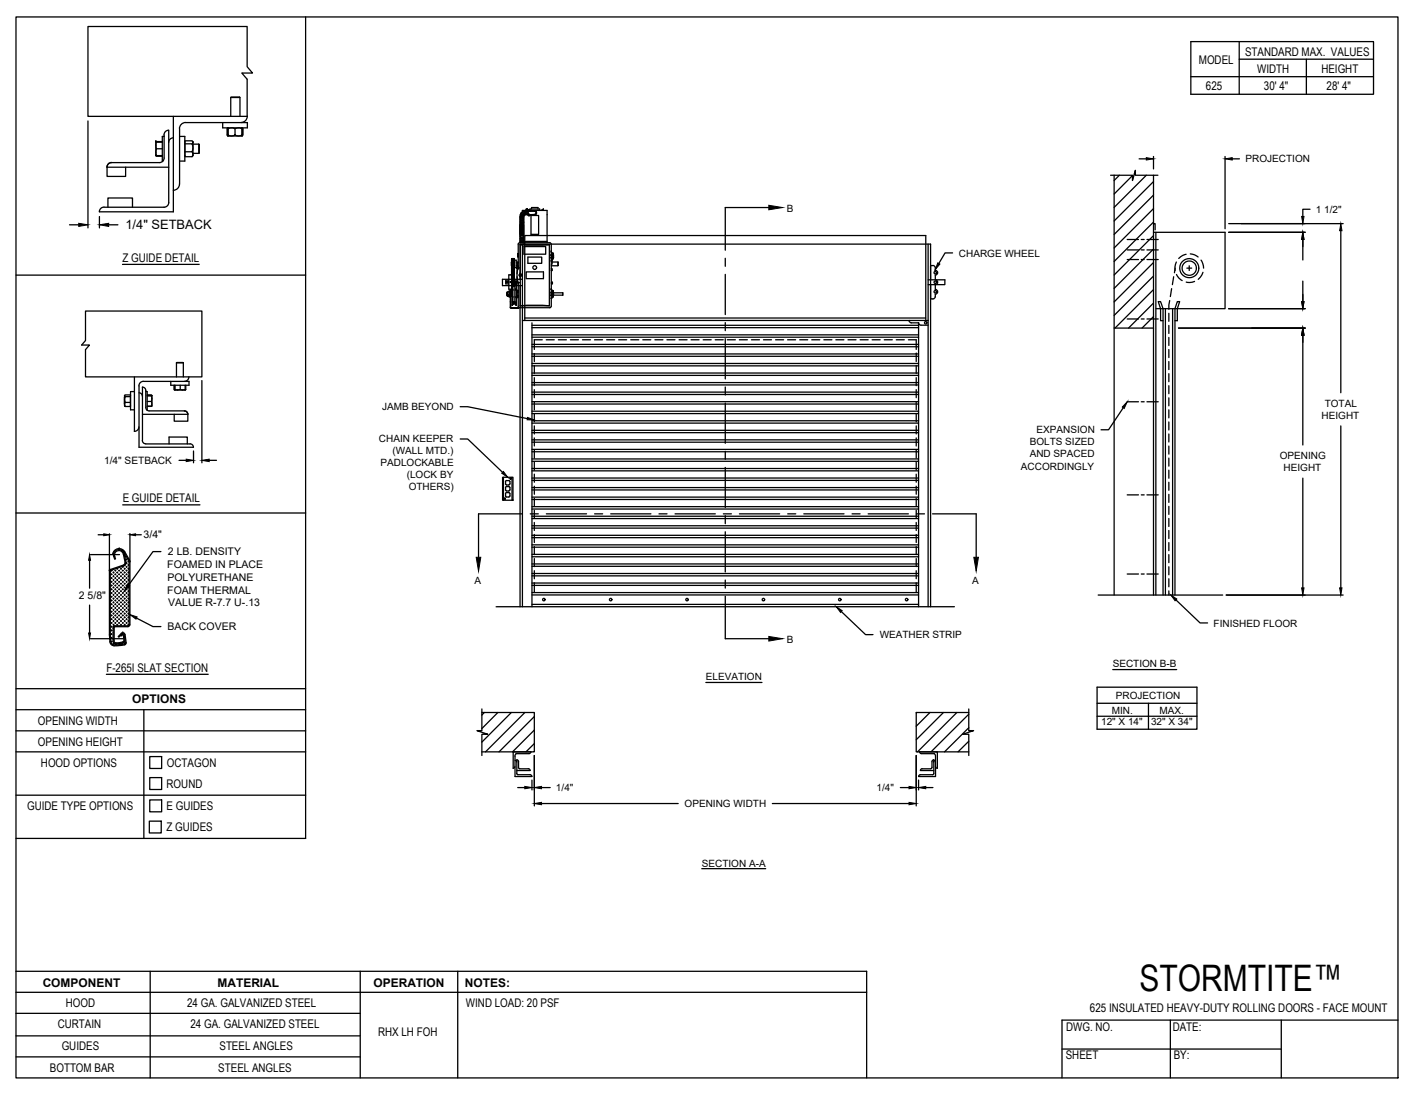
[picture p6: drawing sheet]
<svg xmlns="http://www.w3.org/2000/svg" width="279mm" height="216mm" viewBox="0 0 279 216" stroke-linecap="round" stroke-linejoin="round" font-family="sans-serif">
<!-- layer: ANNOTATIONS -->
<g fill="none" stroke="#000" stroke-width=".25">
<path d="M17.4 23.9v21.1M224.8 31.3h1.4M227.6 30.9v2.4M241.7 30.9v14.2M243.1 31.3h1.5M13.7 44.4h1.8M19.6 42.7v2.3M21.4 44.4h1.9M188 49.9h-1.5l-1.2 2.1M242.4 45.8h15.1M242.4 44.1h22.6M257.1 47.3v4"/>
<path d="M257.1 55.5v4M258.5 41.3h-1.4v1.4M264.6 45.5v32M39.8 75.1v16.2M232.5 64.7h25M242.4 60.9h15.1M257.1 66.2v21.6M35.3 90.8h1.4M38.2 89v2.3M41.3 90.8h1.4M90.8 80.3h1.5l11.8 2.3M90.8 86.6h1.5l6.9 6.6"/>
<path d="M221.6 80.5l-2.9 4.3h-1.4M257.1 94.4v21.6M264.6 84.1v31.9M17.7 110.6v5.5M17.7 119.4v5.5M17.9 109.5h5.7M19.4 105.5h1.1M21.6 105.3v7.3M25.6 105.3v5.5M26.8 105.5h1.1M31.8 108.9h-1.6l-4.8 6.6M232 118.4l4.8 4.5h1.5"/>
<path d="M242 117.4h23M17.9 126h6.4M26.9 122l3.3 1.7h1.6M139.3 134.7h11M166 120.7l4.8 4.5h1.5M216.5 135.6h19.7v8.3h-19.7zM216.5 138.8h19.7M219.6 132.1h12.6M226.6 138.8v5.1M102.2 155.4h1.3M105 153.9v2M105.4 149.1v9.9"/>
<path d="M106.8 155.4h1.8M106.8 158.6h27M152.4 158.6h27M177.7 155.4h1.7M180.8 149.1v9.9M181.3 153.9v2M182.7 155.4h1.4M216.5 141.4h19.7M138.5 171.4h12.6"/>
</g>
<!-- layer: RMX LH F.O.H. -->
<g fill="none" stroke="#000" stroke-width=".25">
<path d="M219.1 34.6h4.4v1l.5-2v1h4.5M219.8 34.6v82.8M220.9 34.6l-1.1 1M223.5 34.6l-3.7 3.7M224 34.1l-.2 .2M226.2 34.6l-6.4 6.3M227.6 35.8l-7.8 7.8M227.6 38.5l-7.8 7.8M227.6 34.6v82.8M99.8 55.6h.6M99.8 55.8h.6M100 57.8v.5"/>
<path d="M100 57.8h.1M100 58.3h.1M100.2 58.4h.1M100.2 58.3l.1 .1M100.2 58.4h.1zM100.3 58.4h.1M100.4 58.4h.1M100.4 55.3h-.6v.7h.6M100.5 57.6h-.4v.8h.4M100.5 57.4v1.2h.2M100.5 57.4h.2M100.5 57.4v1.2"/>
<path d="M100.6 54.3h-.2v2.8h.6M100.7 55.6h.1v.1h-.1zM100.7 59.6h.1M100.8 57.6v.9M100.8 58.5h.1M100.8 57.6h.1M100.8 54.2h-.2M100.8 54.3h.1M100.9 57.9v.2M100.9 57.6h.1M100.9 58.4h.1M100.9 51.8h.2v.2v-.1"/>
<path d="M100.9 51.1l.2 .2M100.9 52.9h.1M100.9 52.2h.1M100.9 52.1h.1M100.9 52.6h.1M100.9 51.5h.1M100.9 51.4h.1M100.9 53h.6M100.9 52.7h.1M100.9 52.8h.1M100.9 51.3h.1M100.9 53.3h.6"/>
<path d="M100.9 53.7h.6M100.9 53.6h.1M100.9 53.9h.6M100.9 53.9h.1M100.9 54h.1M100.9 51.7h.1M100.9 55.1l.1 .1M100.9 57.3h.1M100.9 57.4h.1M100.9 53h.1M100.9 53.7h.1M101 52.3l.1 .2h-.2"/>
<path d="M101 51.4l.1 .2M101 51.7l-.1 .8v-.3M101 52.7h.4v.2M101 51.3h.5M101 57.6v-6.6h.5v8.5M101 52.5v.7M101 51.1l-.1 1.1M101 53.2v.2M101 57.4h.1M101 57.5h.1M101 57.3h.1M101 55.9h.1"/>
<path d="M101 56.3h.1M101 56.6h.1M101 56.8h.1M101 57h.1M101 57.6h.1M101 58.4v.1M101 58.4h.1M101 58.5h.1M101 56l-.1 .2 .1-.1M101 56.2l-.1 .2M101 56.5v.1M101 56.7v.2"/>
<path d="M101 56.9l-.1 .2M101 57.2h-.1l.1 .4M101.1 55.8l-.1 4.4 .1-4.4v.3M101.1 52.7l-.1 .2M101.1 53l-.1 .1M101.1 53.3l-.1 .1M101.1 53.5l-.1 .1M101.1 53.7l-.1 .1M101.1 53.9l-.1 .1M101.1 54.2l-.1 .1M101.1 54.4l-.1 .1M101.1 54.6l-.2 .2v-.2h.6"/>
<path d="M101.1 54.9l-.1 .1M101.1 55.1l-.1 .1M101.1 55.3l-.1 .1M101.1 55.5l-.1 .1M101.1 51.9h.1M101.1 52.4h.3M101.1 52.7h.1M101.1 55.9h.2v.4M101.1 52.4h.1M101.1 51.6h.1M101.1 52.7l.2 .1M101.1 56.2l.2 .2"/>
<path d="M101.1 51.9v.1M101.1 52.3v.1M101.1 53l.2 .1zM101.1 57.2h.1M101.1 59.9v.1M101.1 56.1v.1M101.2 51.8h.1M101.2 53.1h.1M101.2 58.6h.1M101.2 51.8l-.1 .1M101.2 52.8h.1M101.2 57.2l.1 .1"/>
<path d="M101.3 58.6l-.2 .1M101.3 60l-.2 .2M101.3 51.8v.1M101.3 52.3h-.1M101.3 52.3v.1M101.3 53.1h.1M101.3 53h.1M101.3 56h.2M101.3 59.5l-.2 .2M101.3 51.9v.1M101.3 52.7v.1M101.3 52.3h.1"/>
<path d="M101.3 52.4h.1M101.3 51.6h.1M101.3 59.8v.2M101.3 51.9h.1M101.3 52.7h.1M101.3 56.4h.1M101.4 59.6h-.1M101.4 51.8v.2h-.4M101.4 51.4v.2h-.5M101.4 59.7l-.1 .1M101.4 56.4l.1 .1M101.4 51.2v.1"/>
<path d="M101.4 52.3v.2M101.4 53v.1M101.4 53.3v.1M101.4 53.5v.1M101.4 53.7v.1M101.4 53.9v.1M101.4 54.2v.1M101.4 54.4v.1M101.4 54.6v.1M101.4 54.9v.1M101.4 55.1v.1M101.4 55.3v.1"/>
<path d="M101.4 55.5v.1M101.4 55.8v.1M101.4 56v.1M101.4 56.2v.1M101.5 59.5v.1M101.5 56.5h.1M101.5 59.6h-.1M101.5 59.5l-.1 .1M101.5 56.4v.1M101.5 59.6h.1M101.5 51.4h.4v1.4h-.4M101.5 52.9h.1"/>
<path d="M101.5 52.2h.1M101.5 52.1h.1M101.5 51.8h.1M101.5 51.7h.1M101.5 52.6h.1M101.5 52.5h.1M101.5 51.5h.1M101.5 52.8h.1M101.5 51.3h.1M101.5 51.1h.1M101.5 53.2h.1M101.5 53.4h.1"/>
<path d="M101.5 53.6h.1M101.5 53.9h.1M101.5 54.1h.1M101.5 54h.1M101.5 54.3h.1M101.5 54.5h.1M101.5 54.8h.1M101.5 55h.1M101.5 55.2h.1M101.5 55.5h.1M101.5 55.7h.1M101.5 55.9h.1"/>
<path d="M101.5 56.2h.1M101.5 53h.1M101.5 53.7h.1M101.5 54.4h.1M101.5 56.4h.1M101.5 55.3h.5M101.5 55.8h.7M101.5 53.5h-.6l.1 .6M101.5 54.2h-.6l.1 .1M101.5 54.4h-.6l.1 .1M101.5 54.9h-.6l.1 .1M101.5 55.3h-.6l.1 .2"/>
<path d="M101.5 55.8h-.6l.1 .1M101.5 56.2h-.2l.1 .2M101.5 56h.1M101.6 59.7v.1M101.6 56.2l-.1 .3M101.6 59.8v.2M101.6 59.5l.2 .2M101.6 56v.3M101.6 58.6h.1M101.7 57.2l-.1 .1M101.7 57.2h.1M101.7 58.6l.1 .1"/>
<path d="M101.8 56.2l-.2 .2M101.8 59.9v.1M101.8 56.1v.1M101.8 55.9l-.2 .1M101.8 56.2h.1M101.8 55.8l.1 4.4-.3-.2M101.8 55.8v.3M101.8 55.8v4.4M101.9 51.7h.4M101.9 52.5h.1M101.9 57.3h.1v1.5h-.1M101.9 56h.4"/>
<path d="M102 52.9h.2zM102 58.7h.1M102 57.3h.2zM102 58.3h.2M102 57.8h.2M102 57.6h.3M102 57.4h.3M102 58.7h.2M102 54.6l.1 .8M102 52.9l.1-1.1 .1 1.1h-.2M102 52.9v1.1M102.1 51.8h.2"/>
<path d="M102.2 53h.1M102.2 53l.1-.2-.3 1.5 .3 1.5M102.2 58.7h-.2M102.2 52.9v.3M102.2 57.3v.1M102.2 57.6v.2M102.2 58.3v.4M102.2 51.9h.1M102.2 58.4h.1M102.2 58.6h.1M102.2 57.8h.1M102.2 58.3h.1"/>
<path d="M102.2 52.5h.1M102.2 50.5h.1M102.2 50.2h.1M102.2 55.6h-1.3l.1 .1M102.2 50.7h.1M102.2 52.8h.1M102.2 52.9h.1M102.2 50.1v.6l.1-.2M102.2 53v.1M102.2 52.8v.1M102.2 50.1v.1M102.3 50.2l-.1 .3"/>
<path d="M102.3 52.8l.3 .1M102.6 55.8h-.3v4.7l.1 .2h6.2l.2-.3v-2M102.6 54.3h.2M102.6 54.3h.1M102.6 54.3l.1-.1 .1 .1M102.6 55.1v-6.9h81v7M102.6 56.4v63.3M102.6 48.3l2.9 .1 2.9-.1M102.6 54.1l-.2 .2 .2 .2M102.6 46.4l.6-.1 .1 .3a.35 .35 0 0 0-.3-.3 .35 .35 0 0 0-.4 .3zM102.6 46.4a.35 .35 0 0 1 .4-.3 .35 .35 0 0 1 .3 .3M102.6 46.2a.35 .35 0 0 1 .4-.3 .35 .35 0 0 1 .3 .3"/>
<path d="M102.6 46a.35 .35 0 0 1 .4-.3 .35 .35 0 0 1 .3 .3M102.6 45.1a.35 .35 0 0 1 .4-.4 .35 .35 0 0 1 .3 .4M102.6 44.9a.35 .35 0 0 1 .4-.4 .35 .35 0 0 1 .3 .4M102.6 44.7a.35 .35 0 0 1 .4-.4 .35 .35 0 0 1 .3 .4M102.6 43.9l.1 .1M102.6 47.1v.1M102.6 47.8v.1M102.6 47.3v.1M102.6 47.5v.1M102.6 43.1v.1M102.6 42.9v.1M102.6 43.4v.1"/>
<path d="M102.6 43.6v.2M102.6 42.7v.1M102.7 47.9h.1M102.7 46.8a.33 .33 0 0 1 .3-.3 .33 .33 0 0 1 .3 .3M102.7 45.8h-.1a.35 .35 0 0 1 .4-.3 .35 .35 0 0 1 .3 .3M102.7 45.6h-.1a.35 .35 0 0 1 .4-.3 .35 .35 0 0 1 .3 .3M102.7 45.4h-.1a.35 .35 0 0 1 .4-.3 .35 .35 0 0 1 .3 .3M102.7 45.2l-.1 .1a.35 .35 0 0 1 .4-.4 .35 .35 0 0 1 .3 .4M102.7 44.4l-.1 .1a.35 .35 0 0 1 .4-.4 .35 .35 0 0 1 .3 .4M102.7 44.3l-.1-.1a.37 .37 0 0 1 .4-.2 .37 .37 0 0 1 .3 .3M102.7 54.6h.1M102.7 54.1h.1"/>
<path d="M102.7 46.9h.6M102.7 46.8a.33 .33 0 0 1 .3-.2 .33 .33 0 0 1 .3 .2M102.7 46.3h.1M102.7 46.3a.36 .36 0 0 1 .3-.2 .36 .36 0 0 1 .3 .3M102.7 46.1h.1M102.7 46.1a.36 .36 0 0 1 .3-.1 .36 .36 0 0 1 .3 .2M102.7 46h.1M102.7 46a.38 .38 0 0 1 .6 0M102.7 45.8h.1M102.7 45.8a.36 .36 0 0 1 .3-.2 .36 .36 0 0 1 .3 .2M102.7 45.6h.1M102.7 45.6a.36 .36 0 0 1 .3-.2 .36 .36 0 0 1 .3 .2"/>
<path d="M102.7 45.4h.1M102.7 45.4a.36 .36 0 0 1 .3-.2 .36 .36 0 0 1 .3 .2M102.7 45.2h.1M102.7 45.2a.36 .36 0 0 1 .3-.2 .36 .36 0 0 1 .3 .2M102.7 45h.1M102.7 45a.36 .36 0 0 1 .3-.2 .36 .36 0 0 1 .3 .2M102.7 44.8h.1M102.7 44.8a.36 .36 0 0 1 .3-.2 .36 .36 0 0 1 .3 .3M102.7 44.6h.1M102.7 44.6a.38 .38 0 0 1 .6 0M102.7 44.4h.1M102.7 44.4a.36 .36 0 0 1 .3-.2 .36 .36 0 0 1 .3 .3"/>
<path d="M102.7 43.9h.6M102.7 44h.6M102.7 42.8h.6M102.7 42.7h.6M102.7 42.8v.1M102.7 43v.2h.6v-.2M102.7 43.3v.1h.6v-.1M102.7 43.7v-.2h.6v.2M102.7 43.8v.1M102.7 44v.1M102.7 44.2v.1M102.7 44.8v.1"/>
<path d="M102.7 46.1v.1M102.7 46.3v.1M102.7 46.9v.2h.6v-.2M102.7 47.2v.1M102.7 47.4v.2M102.7 48.3v5.8M102.7 54.5v5.8M102.7 48.3h5.7M102.7 47.2h.6M102.7 47.4h.6M102.7 47.3h.6M102.7 47.6h5.3"/>
<path d="M102.7 47.6h.6M102.7 43.3h.6M102.7 42.9h.6M102.7 43h.6M102.7 43.7h.6M102.7 43.8h.6M102.7 42.4l-.1 .3M102.7 46.8v.2M102.7 42.4h.1M102.7 42.4l.6 .3M102.7 42.3v.1M102.7 42.4l.7 .2"/>
<path d="M102.8 54.3l-.2 .1M102.8 54.3h.1M102.8 42.1l-.1 .2M102.8 42.1h.1M102.8 42.1l.6 .4M102.9 42.1l.5 .4-.1 .1M103.1 41.9l-.3 .2M103.1 41.9h.1M103.1 41.9l.4 .5M103.1 48.2v71.5M103.1 55.1h-4v1.3h4M103.2 41.8l.2-.1 .2 .7"/>
<path d="M103.2 41.8l-.1 .1M103.2 41.8l.3 .6M103.2 46.8l.1 .2M103.3 44.2l-.5-.1-.1 .1M103.3 47.1v.1M103.3 47.8v.1M103.3 47.3v.1M103.3 47.5v.3h-.6v-.2M103.3 43.1v.1M103.3 42.9v.1M103.3 43.4v.1M103.3 43.6v.2"/>
<path d="M103.3 42.6v.1M103.3 42.7v.1M103.3 47.9h.1M103.3 43.9v.1M103.3 42.8v.1M103.3 43.8v.1M103.3 44v.1M103.3 44.6v.1M103.3 46h.1M103.3 47.2v.1M103.3 47.4v.2M103.4 48.7h4.3v1.5h-4.3z"/>
<path d="M103.4 42.4h.1M103.5 41.7h-.1M103.5 41.7l.2 .6M103.5 42.4h-.1M103.6 42.3l-.1 .1M103.7 42.3l-.1 .1M103.7 42.3h.1M103.7 41.7h.1M103.7 41.7h-.2M103.7 41.7v.6M103.8 42.3h.1M103.8 41.7h.1"/>
<path d="M103.8 41.5h.3M103.8 41.7v.6M103.8 53.7h3.4v1.3h-3.4zM103.8 41.4h.1M103.8 41.4h.3M103.9 42.3h.1M103.9 41.7h.1M103.9 41.4h.1M103.9 41.7v.6M104 41.4h.1M104 42.3h.2M104 41.7v.6"/>
<path d="M104.1 41.4h.1M104.1 41.4v.1M104.2 50.7h2.7v1.3h-2.7zM104.2 42.4h.1M104.2 41.6h.1M104.2 41.6v.8M104.2 42.4l.2 .2 .2-.2M104.2 41.6l.2-.2 .2 .2M104.2 41.5h-1.1v.3M104.3 42.4h.1M104.3 42.4l.1 .1M104.3 41.6h.1"/>
<path d="M104.3 42.4l.2 .1M104.3 42.3l.1 .2v-.2M104.4 42.5h.1M104.4 42.4l-.1 .1M104.4 41.6h-.1M104.4 41.5l-.1 .1M104.4 41.6h.1M104.4 42.4v.1M104.4 41.5h.1M104.4 42.4h.1M104.4 41.5v.1M104.4 41.7v-.3l-.1 .3h-.3"/>
<path d="M104.5 42.4l-.1 .1M104.5 42.4h.7M104.5 41.6h-.1M104.6 41.5h3.4v6.4M104.6 41.6l.6 .1M104.6 42.4h.2zM104.6 41.6l-.1 .1M104.6 41.5v-.2h1.9v.2M104.8 42.5h1.5v3.7h-1.5zM104.8 41.6l.7 .1a.35 .35 0 0 1 .4 .3 .35 .35 0 0 1-.4 .4M104.8 41.6l.7 .1a.31 .31 0 0 1 .3 .3 .31 .31 0 0 1-.3 .3l-.7 .1M104.9 41.3v-.3h1.3v.3"/>
<path d="M105.4 41.7a.37 .37 0 0 1 .5 .3 .37 .37 0 0 1-.4 .4M105.4 42.4h.1M105.5 42.4h-.7M105.6 41.7a.32 .32 0 0 1 .2 .3 .32 .32 0 0 1-.2 .3M106.9 41.5h.4M107 41.4h.1M107 41.4h.2M107.1 41.5h.1M107.2 41.4h.1M107.2 41.5h.1M107.2 41.4v.1M108.4 48.3v12"/>
<path d="M108.7 57.8h.1M108.7 50.8h.5zM108.7 57.8h.5M108.7 57.7h.5M108.7 58.4h.5M108.7 50.9h.5M108.7 50.3h.5M108.8 50.4h.4h-.4M108.8 57.1h.1M108.8 49.7h.1M108.8 57.8h.1M108.8 57.8h.2"/>
<path d="M108.8 50.8h.1M108.8 58.3h.1M108.8 50.4h.1M108.8 50.4h.2M108.8 57.1l.4 .6M108.8 58.9h.1M108.8 51.5h.1M108.8 50.3v-2.1l-.2-.3h-6.2l-.1 .3v4.6M108.8 53h.1M108.8 53.4h.1M108.8 55.7h.2M108.8 58.3h2.2"/>
<path d="M108.8 50.4v.4M108.8 50.9v6.8M108.8 57.8v.5M108.8 49.7l.4 .6M108.8 57.1l.3 .5M108.8 49.7l.3 .5M108.8 53.1h.1M108.8 52.5h1.3M108.9 53.1l-.1 .2M108.9 53v.4M108.9 53v.1M108.9 53.3v.1"/>
<path d="M108.9 58.3h.1M108.9 50.7v.1M108.9 58.2v.1M108.9 50.5v.3v-.3M108.9 57.9l.1 .4M108.9 50.7l.1 .1M108.9 57.3h.2M108.9 51.3v.7l-.1 .3M108.9 51.7h1.2v.8v-.8M108.9 58.7h.2zM108.9 50.8h.1M108.9 50.4v.1"/>
<path d="M108.9 57.8v.1M109 50.4l-.1 .1M109 57.8l-.1 .1M109 55.7v.3h-.2M109 55.7v.3M109 58.3h-.2M109 50.8h.1M109 57.8h.1M109.1 57.3v.2M109.1 58.5v.2M109.1 57.6h.1M109.1 50.2h.1"/>
<path d="M109.1 58.4h.1M109.1 57.6l.1 .1M109.1 57.8h-.1M109.1 50.4h-.1M109.2 58.3h-.4M109.2 51l-.4 .5M109.2 58.5l-.4 .4M109.2 57.6h.1M109.2 50.2h.1M109.2 51h-.1M109.2 58.4h-.1M109.2 50.3h.1"/>
<path d="M109.2 58.4h.1M109.2 50.9h.1M109.2 50.3v.6M109.2 57.7v.7M109.2 57.8h1.8M109.2 58.4l-.4 .5M109.2 50.9l-.4 .6M111 57.8h.1M111 57.8v.5M111 58.2v.1M183.1 55.2h3.3v1h-3.3M183.1 48.2v71.5"/>
<path d="M183.6 52.4l.7 .1 .2 .1v.7a.48 .48 0 0 1 .5 .5 .48 .48 0 0 1-.4 .5l-.1 .9a.48 .48 0 0 1 .5 .5 .48 .48 0 0 1-.4 .5l-.1 .9a.48 .48 0 0 1 .5 .5 .48 .48 0 0 1-.4 .5l-.1 .7-.2 .1-.7 .1zM183.6 56.2v63.5M222.4 47.3h2.2M222.4 49.3h2.2M222.4 51.2h2.2M225.2 47.3h.6M225.2 49.3h.6M225.2 51.2h.6M226.3 47.3h2.2M226.3 49.3h2.2M226.3 51.2h2.2M227.6 45.8h14.1v15.1h-13.6"/>
<path d="M227.6 44.1h.3v1.3M227.6 41.2l-7.8 7.7M227.6 43.8l-7.8 7.8M227.6 46.5l-7.8 7.8M227.6 49.1l-7.8 7.8M227.6 51.8l-7.8 7.8M227.6 54.5l-7.8 7.8M227.6 57.2l-7.6 7.5M227.6 59.8l-4.9 4.9M228.1 45.8v71.6M230.8 59.3l-.2 1.7M231.2 57l-.3 1.5"/>
<path d="M231.6 54.6l-.3 1.6M231.9 52.9l-.2 .9M232.1 51.7l-.3 1 .1 .7M232.1 54.2l.5 .7 .7 .5M234 50.2l-.6 .2-.8 .6M234.2 52.9h.9M234.7 52.5v.9M234.9 50.1l.8 .2 .7 .4M235.7 55.5l-.9 .3-.7-.1M237 51.3l.3 .7 .2 .9M237.4 53.7l-.3 .6-.7 .8M100.8 60.7h.1"/>
<path d="M100.8 60.7l-.1-3.5v3.5l.1 .1M100.9 60.8h1.4l-1.4 .1M102.6 60.3l2.9-.1 2.9 .1M102.7 60.3h5.7M103.1 63.2h80M103.5 63.2v-16.7h79.2v16.7M103.5 62.8h79.2M105 63.7v56M105 64.2h76.3M105 79.3h76.3M105 79.7h76.3M105 77.9h76.3"/>
<path d="M105 77.4h76.3M105 76h76.3M105 75.5h76.3M105 74.1h76.3M105 73.6h76.3M105 72.2h76.3M105 71.7h76.3M105 70.3h76.3M105 69.9h76.3M105 68.4h76.3M105 68h76.3M105 66.5h76.3"/>
<path d="M105 66.1h76.3M105 64.7h76.3M105.4 69.8v1.6M105.4 72.1v1.6M105.4 74.5v1.6M105.4 76.9v1.6M105.4 79.3v1.6M107 67.1h-1.6v1.9M107.8 67.1h1.6M110.2 67.1h1.6M112.5 67.1h1.6M114.9 67.1h1.6"/>
<path d="M117.3 67.1h1.6M119.7 67.1h1.6M122.1 67.1h1.6M124.5 67.1h1.5M126.8 67.1h1.6M129.2 67.1h1.6M131.6 67.1h1.6M134 67.1h1.6M136.4 67.1h1.5M138.7 67.1h1.6M141.1 67.1h1.6M143.5 67.1h1.6"/>
<path d="M145.9 67.1h1.6M148.3 67.1h1.6M150.6 67.1h1.6M153 67.1h1.6M155.4 67.1h1.6M157.8 67.1h1.6M160.2 67.1h1.6M162.6 67.1h1.5M164.9 67.1h1.6M167.3 67.1h1.6M169.7 67.1h1.6M172.1 67.1h1.6"/>
<path d="M174.5 67.1h1.6M176.8 67.1h1.6M179.2 67.1h1.6v1.9M179.4 63.2l.2 .4 .2 .1h1.5v56M180.8 69.8v1.6M180.8 72.1v1.6M180.8 74.5v1.6M180.8 76.9v1.6M180.8 79.3v1.6M181.3 63.7l.2 .4 .2 .1h1.4M219.8 64.7h7.8M222.4 62.9h2.2"/>
<path d="M222.4 79.3h2.2M225.2 62.9h.6M225.2 79.3h.6M226.3 62.9h2.2M226.3 79.3h2.2M227.6 62.5l-2.3 2.2M229.5 63.3h-.5v-2.4l-.5-1.4h.5l.5 1.4v56.5M230 60.9v56.5M230.6 61.8v1.6M230.6 64.2v1.6M230.6 66.6v1.6M230.6 69v1.6"/>
<path d="M230.6 71.4v1.5M230.6 73.7v1.6M230.6 76.1v1.6M230.6 78.5v1.6M231.4 60.9v56.5M231.8 63.3h.5v-2.4l.5-1.4h-.5l-.5 1.4v56.5M99.2 94.2h2v4.5h-2zM99.3 94.2v4.5M99.5 98.4h.1M99.6 98.3v.2zM99.6 98.4h.1M99.7 98.4h.1"/>
<path d="M99.7 95.5l.3 .2M99.7 96.7l.3 .2M100 94.8l-.3 .2 .1 .5M100 96l-.3 .2 .1 .5M100 97.2l-.3 .2 .1 .6 .2 .1M100 94.8h.4M100 96h.4M100 97.2h.4M100.4 94.8l.2 .2M100.4 96l.2 .2M100.4 97.2l.2 .2M100.6 95.5l-.2 .2h-.4"/>
<path d="M100.6 96.7l-.2 .2h-.4M100.6 97.9l-.2 .2h-.4M100.6 95.1v.4M100.6 96.2v.5M100.6 97.4v.5M100.7 94.4v.1M100.7 94.5h.1M100.7 94.4h.1M100.8 94.6h.1M100.8 94.5h.1M100.8 94.4v.1M101 94.2v4.5"/>
<path d="M105 100h76.3M105 98.6h76.3M105 98.1h76.3M105 96.7h76.3M105 96.2h76.3M105 94.8h76.3M105 94.3h76.3M105 92.9h76.3M105 92.5h76.3M105 91h76.3M105 90.6h76.3M105 89.2h76.3"/>
<path d="M105 88.7h76.3M105 87.3h76.3M105 86.8h76.3M105 85.4h76.3M105 84.9h76.3M105 83.5h76.3M105 83h76.3M105 81.6h76.3M105 81.2h76.3M105.4 81.7v1.5M105.4 84.1v1.5M105.4 86.4v1.6"/>
<path d="M105.4 88.8v1.6M105.4 91.2v1.6M105.4 93.6v1.6M105.4 95.9v1.6M105.4 98.3v1.6M180.8 81.7v1.5M180.8 84.1v1.5M180.8 86.4v1.6M180.8 88.8v1.6M180.8 91.2v1.6M180.8 93.6v1.6M180.8 95.9v1.6"/>
<path d="M180.8 98.3v1.6M222.4 97.7h2.2M225.2 97.7h.6M226.3 97.7h2.2M230.6 80.9v1.6M230.6 83.3v1.6M230.6 85.6v1.6M230.6 88v1.6M230.6 90.4v1.6M230.6 92.8v1.6M230.6 95.2v1.6M230.6 97.6v1.5"/>
<path d="M230.6 99.9v1.6M97.9 119.7h90.4M105 119.3h76.3M105 117.4h76.3M105 116.9h76.3M105 115.5h76.3M105 115.1h76.3M105 113.6h76.3M105 113.2h76.3M105 111.8h76.3M105 111.3h76.3M105 109.9h76.3"/>
<path d="M105 109.4h76.3M105 108h76.3M105 107.5h76.3M105 106.1h76.3M105 105.6h76.3M105 104.2h76.3M105 103.8h76.3M105 102.3h76.3M105 101.9h76.3M105 100.5h76.3M105.4 100.7v1.6M105.4 103.1v1.6"/>
<path d="M105.4 105.5v1.6M105.4 107.9v1.6M105.4 110.2v1.6M105.4 112.6v1.6M105.4 115v1.9M180.8 100.7v1.6M180.8 103.1v1.6M180.8 105.5v1.6M180.8 107.9v1.6M180.8 110.2v1.6M180.8 112.6v1.6M180.8 115v1.9"/>
<path d="M216.7 117.4h24.6M222.4 113.3h2.2M225.2 113.3h.6M226.3 113.3h2.2M230.6 102.3v1.6M230.6 104.7v1.6M230.6 107.1v1.6M230.6 109.5v1.5M230.6 111.8v1.6M230.6 114.2v1.6M230.6 116.6v.8M95.1 139.9v4.3h-1l2.1 .7h-1.1v4.2"/>
<path d="M191.2 139.9v4.3h.9l-2.1 .7h1.2v4.2M94.7 144.2l-.2 .1M95.1 140.6h10.3v7.8h-10.3M95.6 140.6l-.5 .5M98.2 140.6l-3.1 3.2M100.9 140.6l-5.8 5.9M101.6 150.1l.4 .3M101.8 148.7l-.2 .5v4h3.4M101.9 148.7h2.5M102 152.6l.2 .3h2.4M102 152.1h2.6M102.3 151.5l.2 .2"/>
<path d="M102.3 151.5v-1.2l-.3-.4v2.8M102.6 151.7h1.7M103.6 140.6l-7.8 7.8M104.3 151.7l.3 .4M104.4 148.7l.4-.3h-3.5v3.2l.3-.3M104.6 152.9l.3 .3M105.4 141.4l-6.9 7M105.4 144.1l-4.3 4.3M105.4 146.7l-1.6 1.7M180.8 140.6v.1M181.4 148.4l.4 .3h2.6l.1 .2 .1 .3v4h-3.3M181.5 148.4h3.5v3.2l-.4-.3"/>
<path d="M181.6 152.9l-.3 .3M181.6 152.9h2.4M181.6 152.1h2.7M182 151.7l-.4 .4M182 151.7h1.7M183.5 140.6l-2.7 2.7M183.9 151.5l-.2 .2M183.9 151.5v-1.2l.3-.4 .1 2.8M184.3 152.6l-.3 .3M184.6 150.1l-.4 .3M186.2 140.6l-5.4 5.4M188.8 140.6l-7.8 7.8"/>
<path d="M191.2 140.6h-10.4v7.8h10.4M191.2 140.9l-7.5 7.5M191.2 143.6l-4.8 4.8M191.2 146.3l-2.2 2.1"/>
<circle cx="102.7" cy="54.3" r=".16"/>
<circle cx="102.7" cy="54.3" r=".24"/>
<circle cx="105.5" cy="52.8" r=".37"/>
<circle cx="184.5" cy="57.6" r=".24"/>
<circle cx="184.5" cy="53.8" r=".24"/>
<circle cx="184.5" cy="55.7" r=".24"/>
<circle cx="234.7" cy="52.9" r="1.41"/>
<circle cx="234.7" cy="52.9" r="1.88"/>
<circle cx="182.7" cy="63.7" r=".24"/>
<circle cx="99.6" cy="98.4" r=".1"/>
<circle cx="100.7" cy="94.5" r=".1"/>
<circle cx="107.3" cy="118.3" r=".24"/>
<circle cx="120.5" cy="118.3" r=".24"/>
<circle cx="135.6" cy="118.3" r=".24"/>
<circle cx="150.6" cy="118.3" r=".24"/>
<circle cx="165.7" cy="118.3" r=".24"/>
<circle cx="178.9" cy="118.3" r=".24"/>
</g>
<path d="M180.8 69.8h.1" fill="none" stroke="#000" stroke-width=".2"/>
<!-- layer: ANNOTATIONS -->
<g fill="#000" stroke="#000" stroke-width=".2">
<path d="M226.2 31.1l1.4 .2-1.4 .3zM241.7 31.3l1.4-.2v.5zM15.5 44.1l1.9 .3-1.9 .3zM19.6 44.4l1.8-.3v.6zM185 51.9l.5 .2-1 1.1zM256.8 59.5h.5l-.2 1.4zM257.1 45.8l.2 1.5h-.5zM256.8 42.7h.5l-.2 1.4zM264.6 44.1l.2 1.4h-.5zM257.1 64.7l.2 1.5h-.5zM36.7 90.6l1.5 .2-1.5 .3zM39.8 90.8l1.5-.2v.5z"/>
<path d="M99.3 93l.9 1.2-1.2-.8zM104.1 82.4l1.3 .5-1.4-.1zM222.4 79.3l-.6 1.3-.4-.3zM17.7 109.5l.2 1.1h-.4zM20.5 105.3l1.1 .2-1.1 .2zM25.2 115.3l.4 .3-1.1 1.1zM25.6 105.5l1.2-.2v.4zM231 117.4l1.2 .8-.3 .4zM256.8 116h.5l-.2 1.4zM264.3 116h.5l-.2 1.4zM17.5 124.9h.4l-.2 1.1zM25.6 121.3l1.5 .5-.3 .4z"/>
<path d="M165 119.7l1.2 .8-.3 .4zM103.5 155.2l1.5 .2-1.5 .3zM105.4 155.4l1.4-.2v.5zM105.4 158.6l1.4-.3v.5zM179.4 155.2l1.4 .2-1.4 .3zM179.4 158.3l1.4 .3-1.4 .2zM181.3 155.4l1.4-.2v.5z"/>
</g>
<!-- layer: SECTION CUTS -->
<g fill="none" stroke="#000" stroke-width=".25">
<path d="M143.1 51v1.6M143.1 54.1v8M151.7 41h-8.6v8.4M143.1 63.7v1.6M143.1 66.8v8M143.1 76.4v1.6M143.1 79.5v8M143.1 89.1v1.6M143.1 92.2v8M103 101.4h-8.6v8.6M104.6 101.4h1.6M107.8 101.4h7.9"/>
<path d="M117.3 101.4h1.6M120.5 101.4h7.9M130 101.4h1.6M133.2 101.4h7.9M142.7 101.4h1.6M143.1 101.8v1.6M143.1 104.9v8M143.1 114.5v1.6M143.1 117.6v8.4h8.6M145.9 101.4h7.9M155.4 101.4h1.6M158.6 101.4h7.9"/>
<path d="M168.1 101.4h1.6M171.3 101.4h7.9M180.8 101.4h1.6M184 101.4h8.6v8.6"/>
</g>
<path d="M151.7 40.5l2.7 .5-2.7 .4zM94 110h.9l-.5 2.7zM192.2 110h.9l-.5 2.7zM151.7 125.6l2.7 .4-2.7 .5z" fill="#000" stroke="#000" stroke-width=".2"/>
<!-- layer: DETAILS -->
<g fill="none" stroke="#000" stroke-width=".25">
<path d="M17.4 5.2h31.4v8l1 1.2h-2.1l1.1 1.2v7.4h-31.4zM45.5 19.2h1.8v3.8M45.5 19.2v3.8M45.5 19.2h1.8M22 32.1a.92 .92 0 0 0-.9 .9h12.2M30.8 30.7h.1M30.8 28h.1M30.8 30.7h1.2M30.9 30.7h1.1M32 28h-1.2M32 27.9l-1.2 .1M32 29.4h-1.1l-.1 .6 .1 .7h1.1"/>
<path d="M32 28h-1.1l-.1 .7 .1 .7M32 28h-1.2v2.7h.1M32.4 26.6a.92 .92 0 0 1 .9-.9v14.3M32.4 26.6v4.6a.92 .92 0 0 1-.9 .9h-9.5a.88 .88 0 0 0-.9 .8v1.9h3.7v-1.8M32.4 26.9h-.4v4.9h.2M33.3 40a.92 .92 0 0 1-.9 .9M34.2 27.2a.92 .92 0 0 0-.9 .9M34.2 23v18.8h-14.6M35.4 26.9h1.1v4.9h-1.1M36.5 30.7h.1M36.5 28h.1M36.5 28.4h1.4l.2 .8-.2 .8h-1.4"/>
<path d="M37.9 28.4l.2-.3-.2-.3h-1.4v3.1h1.4l.2-.5-.2-.4M38 27.9l.1 .1v2.7l-.2 .2M38.1 28.4h1.1M38.1 30.3h1.1M39.2 28.4l.1 .1v1.7l-.1 .1M39.2 28.4v1.9M43.9 24.2v1h4.9v-1h-12.2a1.19 1.19 0 0 0-1.2 1.2v10.9a1.22 1.22 0 0 1-1.2 1.2M44.8 26.6l.2 .2M44.8 25.4l.2-.2v.2M44.9 26.6l.1 .2M44.9 25.4v1.3M45 26.6v.2"/>
<path d="M45 25.3l-.1 .1M45 25.4l.7-.2 .7 .2v1.2l-.7 .2-.7-.2zM45 26.6v.2h2.7M45 26.7v-1.4l-.1 .1 .1 1.3M46.4 25.4l.7-.2 .6 .2M46.4 26.6l.7 .2 .6-.2v-1.4l.1 1.6M47.7 26.6v.2M47.8 25.3l.1 .1-.1 1.4M47.8 25.3l.1 .1v1.2l-.1 .2M48.8 23a1.22 1.22 0 0 1-1.2 1.2M21.3 40.9v-1.8h4.8v1.8M32.4 40.9h-11.9a.92 .92 0 0 0-.9 .9"/>
<path d="M16.9 61.4h22.9v13h-22.9v-5.4l.8-.9h-1.6l.8-.9zM24.6 79.7h.1M24.6 78.4v.1M24.6 78v2.1l.1 .1M24.7 78.3l-.1-.2 .1-.2h1v2.3h-1l-.1-.4 .1-.4M25.7 78.3h-1l-.1 .5 .1 .6h1M25.7 78.1h.1M26.5 77.3h-.7v3.6h.7M26.5 74.4v10.7M27.4 77.5a.67 .67 0 0 1 .7 .7M28.3 75.2a.87 .87 0 0 0-.9 1v12.1h10.8a.63 .63 0 0 0-.7-.7h-8.7a.67 .67 0 0 1-.7-.7M28.3 75.3h9v.7h-3.6v-.7"/>
<path d="M28.8 77.3h.2v3.6h-.1M29 78.1h.9l.1 .6-.1 .5h-.9M29 78l1 .1M29.9 79.2v1h-.9M30 78.1h-.1M30 78.1v2l-1 .1M34.3 76v.9l.2 .1M34.4 76.9l.1 .1M34.5 76v1M34.5 76v.9l.5 .1 .6-.1v-.9M34.5 76.9l2 .1M34.8 71.6v2.8"/>
<path d="M34.8 71.6h1.4M36.2 71.6v2.8M36.5 76v.9h-.9M36.5 76.9v.1M36.7 76v.9h-.2M36.7 76.9l-.2 .1M37.3 74.4a.9 .9 0 0 1-.9 .9M25.7 80.1h.1M27.4 84.2a.9 .9 0 0 1-.9 .9M28.1 81.8h9M28.8 80.4a.67 .67 0 0 0 .6 .7h7a.65 .65 0 0 1 .7 .6v1.4h-2.7v-1.3M28.8 80.4v-3.3a.67 .67 0 0 0-.7-.7v10.5"/>
<path d="M30 80.1l-.1 .1M33.4 87.6v-1.3h3.6v1.3M36.4 81.1a.67 .67 0 0 1 .6 .7M21.6 112.6l.1 14M21.8 112.6v14a.79 .79 0 0 0 1.1 .7l1.8-.3-.2-1.7M21.8 112.4l-.2 .2M21.8 112.5v.1M21.9 117.8h.2M21.9 117h.2M21.9 116.3h.2M21.9 115.5h.2M21.9 114.8h.2"/>
<path d="M21.9 114.1h.2M21.9 113.3h.2M21.9 118.5h.2M21.9 119.3h.2M21.9 120h.2M21.9 112.6h.2M22 112.5v.2M22 113.3v.1M22 114v.2M22 114.7v.2M22 115.5v.2M22 116.2v.2"/>
<path d="M22 116.9v.2M22 117.7v.2M22 118.4v.2M22 119.1v.2M22 119.9v.2M22.2 109.4h.2M22.3 118.1h.2M22.3 117.4h.2M22.3 116.7h.2M22.3 115.9h.2M22.3 115.2h.2M22.3 114.4h.2"/>
<path d="M22.3 113.7h.2M22.3 113h.2M22.3 118.9h.2M22.3 119.6h.2M22.4 112.9v.2M22.4 113.6v.2M22.4 114.4v.2M22.4 115.1v.2M22.4 115.8v.2M22.4 116.6v.2M22.4 117.3v.2M22.4 118v.2"/>
<path d="M22.4 118.8v.2M22.4 119.5v.2M22.4 109.9a1.07 1.07 0 0 1 .8-1.4 1.07 1.07 0 0 1 1.3 .8l.3 1.6M22.5 109.9l.1 .5 .2-.1a.95 .95 0 0 1 0-1.3 .95 .95 0 0 1 1.3-.1l.6 2.1-.2 .4-2.7 1M22.7 117.8h.2M22.7 117h.2M22.7 116.3h.2M22.7 115.5h.2M22.7 114.8h.2M22.7 114.1h.2M22.7 113.3h.2M22.7 118.5h.2"/>
<path d="M22.7 119.3h.2M22.7 120h.2M22.7 112.6h.2M22.8 112.5v.2M22.8 113.3v.1M22.8 114v.2M22.8 114.7v.2M22.8 115.5v.2M22.8 116.2v.2M22.8 116.9v.2M22.8 117.7v.2M22.8 118.4v.2"/>
<path d="M22.8 119.1v.2M22.8 119.9v.2M23 118.1h.2M23 117.4h.2M23 116.7h.2M23 115.9h.2M23 115.2h.2M23 114.4h.2M23 113.7h.2M23 113h.2M23 112.2h.2M23 118.9h.2"/>
<path d="M23 119.6h.2M23.1 112.1v.2M23.1 112.9v.2M23.1 113.6v.2M23.1 114.4v.2M23.1 115.1v.2M23.1 115.8v.2M23.1 116.6v.2M23.1 117.3v.2M23.1 118v.2M23.1 118.8v.2M23.1 119.5v.2"/>
<path d="M23.4 117.8h.2M23.4 117h.2M23.4 116.3h.2M23.4 115.5h.2M23.4 114.8h.2M23.4 114.1h.2M23.4 113.3h.2M23.4 118.5h.2M23.4 119.3h.2M23.4 120h.2M23.4 112.6h.2M23.5 112.5v.2"/>
<path d="M23.5 113.3v.1M23.5 114v.2M23.5 114.7v.2M23.5 115.5v.2M23.5 116.2v.2M23.5 116.9v.2M23.5 117.7v.2M23.5 118.4v.2M23.5 119.1v.2M23.5 119.9v.2M23.8 118.1h.2M23.8 117.4h.2"/>
<path d="M23.8 116.7h.2M23.8 115.9h.2M23.8 115.2h.2M23.8 114.4h.2M23.8 113.7h.2M23.8 113h.2M23.8 112.2h.2M23.8 118.9h.2M23.8 119.6h.2M23.9 108.5l.4 .3 1.1 1.8M23.9 112.1v.2M23.9 112.9v.2"/>
<path d="M23.9 113.6v.2M23.9 114.4v.2M23.9 115.1v.2M23.9 115.8v.2M23.9 116.6v.2M23.9 117.3v.2M23.9 118v.2M23.9 118.8v.2M23.9 119.5v.2M24.2 117.8h.1M24.2 117h.1M24.2 116.3h.1"/>
<path d="M24.2 115.5h.1M24.2 114.8h.1M24.2 114.1h.1M24.2 113.3h.1M24.2 111.9h.1M24.2 118.5h.1M24.2 119.3h.1M24.2 120h.1M24.2 112.6h.1M24.2 111.8v.2M24.2 112.5v.2M24.2 113.3v.1"/>
<path d="M24.2 114v.2M24.2 114.7v.2M24.2 115.5v.2M24.2 116.2v.2M24.2 116.9v.2M24.2 117.7v.2M24.2 118.4v.2M24.2 119.1v.2M24.2 119.9v.2M24.5 118.1h.2M24.5 117.4h.2M24.5 116.7h.2"/>
<path d="M24.5 115.9h.2M24.5 115.2h.2M24.5 114.4h.2M24.5 113.7h.2M24.5 113h.2M24.5 112.2h.2M24.5 118.9h.2M24.5 119.6h.2M24.6 111.6h.1M24.6 109.3v.1M24.6 112.1v.2M24.6 112.9v.2"/>
<path d="M24.6 113.6v.2M24.6 114.4v.2M24.6 115.1v.2M24.6 115.8v.2M24.6 116.6v.2M24.6 117.3v.2M24.6 118v.2M24.6 118.8v.2M24.6 119.5v.2M24.6 108.9a1.29 1.29 0 0 0-1.3-.6 1.29 1.29 0 0 0-1.1 1.1M24.6 108.9l1 2M24.7 109.9h.2"/>
<path d="M24.7 111.5h.1M24.8 109.8v.1M24.8 110.9a.67 .67 0 0 1-.4 .8l-2.6 .9M24.9 117.8h.2M24.9 117h.2M24.9 116.3h.2M24.9 115.5h.2M24.9 114.8h.2M24.9 114.1h.2M24.9 113.3h.2M24.9 111.9h.2M24.9 111.1h.2"/>
<path d="M24.9 110.4h.2M24.9 118.5h.2M24.9 119.3h.2M24.9 120h.2M24.9 112.6h.2M25 110.3v.2M25 111v.2M25 111.8v.2M25 112.5v.2M25 113.3v.1M25 114v.2M25 114.7v.2"/>
<path d="M25 115.5v.2M25 116.2v.2M25 116.9v.2M25 117.7v.2M25 118.4v.2M25 119.1v.2M25 119.9v.2M25.3 118.1h.1M25.3 117.4h.1M25.3 116.7h.1M25.3 115.9h.1M25.3 115.2h.1"/>
<path d="M25.3 114.4h.1M25.3 113.7h.1M25.3 113h.1M25.3 112.2h.1M25.3 111.5h.1M25.3 110.8h.1M25.3 118.9h.1M25.3 119.6h.1M25.3 110.7v.1M25.3 111.4v.2M25.3 112.1v.2M25.3 112.9v.2"/>
<path d="M25.3 113.6v.2M25.3 114.4v.2M25.3 115.1v.2M25.3 115.8v.2M25.3 116.6v.2M25.3 117.3v.2M25.3 118v.2M25.3 118.8v.2M25.3 119.5v.2M25.3 110.5l.1 .4 .1 12.4M25.6 110.9v12.4M21.7 126.6a.88 .88 0 0 0 .8 .8"/>
<path d="M21.9 123.7h.2M21.9 120.7h.2M21.9 121.5h.2M21.9 122.2h.2M21.9 122.9h.2M21.9 124.4h.2M21.9 125.1h.2M21.9 125.9h.2M21.9 126.6h.2M22 120.6v.2M22 121.4v.2M22 122.1v.2"/>
<path d="M22 122.9v.1M22 123.6v.2M22 124.3v.2M22 125.1v.1M22 125.8v.2M22 126.5v.2M22.3 120.4h.2M22.3 121.1h.2M22.3 121.8h.2M22.3 122.6h.2M22.3 123.3h.2M22.3 124h.1"/>
<path d="M22.3 124.8h.1M22.3 125.5h.1M22.3 126.3h.1M22.3 127h.2M22.4 120.3v.1M22.4 121v.2M22.4 121.7v.2M22.4 122.5v.2M22.4 123.2v.2M22.4 126.9v.2M22.5 123.9v2.6M22.7 120.7h.2"/>
<path d="M22.7 121.5h.2M22.7 122.2h.2M22.7 122.9h.2M22.7 123.5l-.4 .4v2.6M22.7 123.5h2.6M22.8 120.6v.2M22.8 121.4v.2M22.8 122.1v.2M22.8 122.9v.1M22.8 127.2h.2M22.9 127.1v.2M23 120.4h.2"/>
<path d="M23 121.1h.2M23 121.8h.2M23 122.6h.2M23 123.3h.2M23.1 120.3v.1M23.1 121v.2M23.1 121.7v.2M23.1 122.5v.2M23.1 123.2v.2M23.4 120.7h.2M23.4 121.5h.2M23.4 122.2h.2"/>
<path d="M23.4 122.9h.2M23.5 120.6v.2M23.5 121.4v.2M23.5 122.1v.2M23.5 122.9v.1M23.5 127.1h.2M23.6 127v.2M23.8 120.4h.2M23.8 121.1h.2M23.8 121.8h.2M23.8 122.6h.2M23.8 123.3h.2"/>
<path d="M23.9 120.3v.1M23.9 121v.2M23.9 121.7v.2M23.9 122.5v.2M23.9 123.2v.2M24 127h.2M24 125.1a.26 .26 0 0 1 .3-.1 .26 .26 0 0 1 .2 .3M24.1 125.1l-.6 .7-.2-.2 .7-.7 .5 .1 .4 1.9M24.1 126.9v.1M24.2 120.7h.1M24.2 121.5h.1M24.2 122.2h.1"/>
<path d="M24.2 122.9h.1M24.2 120.6v.2M24.2 121.4v.2M24.2 122.1v.2M24.2 122.9v.1M24.3 125.3l-.1-.1-.3 .3-.1-.1M24.3 125.3l.1 1.2a2.17 2.17 0 0 1-1.8 .3l-.1-.3M24.5 120.4h.2M24.5 121.1h.2M24.5 121.8h.2M24.5 122.6h.2M24.5 123.3h.2"/>
<path d="M24.5 127h.2M24.6 120.3v.1M24.6 121v.2M24.6 121.7v.2M24.6 122.5v.2M24.6 123.2v.2M24.6 126.9v.2M24.7 126.4a.65 .65 0 0 1-.8 .5l-.3 .1a.88 .88 0 0 1-1.3-.5M24.9 120.7h.2M24.9 121.5h.2M24.9 122.2h.2M24.9 122.9h.2"/>
<path d="M24.9 126.8v.2a3.3 3.3 0 0 1-2.4 .4M25 120.6v.2M25 121.4v.2M25 122.1v.2M25 122.9v.1M25.3 120.4h.1M25.3 121.1h.1M25.3 121.8h.1M25.3 122.6h.1M25.3 123.3h.1M25.3 120.3v.1M25.3 121v.2"/>
<path d="M25.3 121.7v.2M25.3 122.5v.2M25.3 123.2v.2M25.4 123.3l-.2 .2M25.6 123.3l-.3 .4h-2.6l-.2 .2"/>
</g>
<path d="M21.6 112.6h.1M23.5 108.3h.1M25.6 110.9h.1M24.2 124.9h.1" fill="none" stroke="#000" stroke-width=".2"/>
<!-- layer: ANNOTATIONS -->
<path d="M25.6 105.5h.1M17.7 124.9h.1" fill="none" stroke="#000" stroke-width=".2"/>
<!-- layer: TITLE BLOCK -->
<g fill="none" stroke="#000" stroke-width=".25">
<path d="M3.2 3.3h272.6v209.4h-272.6zM60.3 3.3v162.2h-57.1M235 8.2h36v10.4h-36zM235 15.1h36M244.5 11.7h26.5M244.5 8.2v10.4M3.2 54.3h57.1M24.2 52.2h15.1M24.2 99.6h15.3M3.2 101.2h57.1M3.2 135.9h57.1M21 133.1h20.1"/>
<path d="M3.2 140.1h57.1M3.2 144.2h57.1M3.2 148.4h57.1M3.2 156.9h57.1M28.4 140.1v25.4M29.5 149.3h2.4v2.4h-2.4zM29.5 153.5h2.4v2.3h-2.4zM29.5 157.9h2.4v2.3h-2.4zM29.5 162.1h2.3v2.3h-2.3zM3.2 200h67.9M3.2 195.8h167.8M3.2 191.7h167.8v21"/>
<path d="M29.6 191.7v21M71.1 191.7v21M90.3 191.7v21M3.2 208.6h67.9M3.2 204.4h67.9M209.6 207h43.2M230.9 201.3v11.4M252.8 201.3v11.4M275.8 201.3h-66.2v11.4"/>
</g>
<!-- layer: 0 -->
<path d="M257.8 11.7v6.9" fill="none" stroke="#000" stroke-width=".25"/>
<text font-size="7.2" x="224.9" y="195.5">STORMTITE™</text>
<text font-size="2.5" x="24.7" y="45.3">1/4&quot; SETBACK</text>
<g font-size="2.4">
<text x="245.7" y="11.1">STANDARD MAX. VALUES</text>
<text x="236.6" y="12.7">MODEL</text>
<text x="238" y="17.8">625</text>
<text x="248.1" y="14.4">WIDTH</text>
<text x="249.4" y="17.8">30' 4&quot;</text>
<text x="260.7" y="14.4">HEIGHT</text>
<text x="261.8" y="17.8">28' 4&quot;</text>
<text x="24.2" y="51.7">Z GUIDE DETAIL</text>
<text x="24.2" y="99.1">E GUIDE DETAIL</text>
<text x="21" y="132.6">F-265I SLAT SECTION</text>
<text x="7.5" y="143">OPENING WIDTH</text>
<text x="26.1" y="138.8">OPTIONS</text>
<text x="7.5" y="147.2">OPENING HEIGHT</text>
<text x="8.1" y="151.3">HOOD OPTIONS</text>
<text x="32.9" y="155.5">ROUND</text>
<text x="32.9" y="151.4">OCTAGON</text>
<text x="5.4" y="159.9">GUIDE TYPE OPTIONS</text>
<text x="32.9" y="159.9">E GUIDES</text>
<text x="32.9" y="164.1">Z GUIDES</text>
<text x="8.4" y="194.7">COMPONENT</text>
<text x="42.9" y="194.7">MATERIAL</text>
<text x="73.7" y="194.7">OPERATION</text>
<text x="91.7" y="194.7">NOTES:</text>
<text x="11.4" y="202.8">CURTAIN</text>
<text x="13" y="198.8">HOOD</text>
<text x="36.9" y="198.6">24 GA. GALVANIZED STEEL</text>
<text x="37.6" y="202.9">24 GA. GALVANIZED STEEL</text>
<text x="91.9" y="198.6">WIND LOAD: 20 PSF</text>
<text x="210.4" y="203.6">DWG. NO.</text>
<text x="215.1" y="199.8">625 INSULATED HEAVY-DUTY ROLLING DOORS - FACE MOUNT</text>
<text x="231.4" y="203.4">DATE:</text>
<text x="12.2" y="207.3">GUIDES</text>
<text x="43.3" y="207.2">STEEL ANGLES</text>
<text x="74.6" y="204.5">RHX LH FOH</text>
<text x="210.3" y="209.1">SHEET</text>
<text x="231.6" y="209">BY:</text>
<text x="9.8" y="211.5">BOTTOM BAR</text>
<text x="43.1" y="211.6">STEEL ANGLES</text>
</g>
<g font-size="2.1">
<text x="28.3" y="106.2">3/4&quot;</text>
<text x="33" y="112.1">FOAMED IN PLACE</text>
<text x="33.1" y="109.6">2 LB. DENSITY</text>
<text x="15.6" y="118.3">2 5/8&quot;</text>
<text x="33" y="117.1">FOAM THERMAL</text>
<text x="33" y="114.6">POLYURETHANE</text>
<text x="33.2" y="119.6">VALUE R-7.7 U-.13</text>
<text x="33" y="124.4">BACK COVER</text>
</g>
<g font-size="2">
<text x="245.8" y="32">PROJECTION</text>
<text x="155.3" y="41.7">B</text>
<text x="259.6" y="42">1 1/2&quot;</text>
<text x="189.2" y="50.6">CHARGE WHEEL</text>
<text x="75.4" y="81">JAMB BEYOND</text>
<text x="260.8" y="82.7">HEIGHT</text>
<text x="261.4" y="80.3">TOTAL</text>
<text x="74.8" y="87.1">CHAIN KEEPER</text>
<text x="77.4" y="89.5">(WALL MTD.)</text>
<text x="203.2" y="87.9">BOLTS SIZED</text>
<text x="204.5" y="85.5">EXPANSION</text>
<text x="20.5" y="91.6">1/4&quot; SETBACK</text>
<text x="75.1" y="91.9">PADLOCKABLE</text>
<text x="80.2" y="94.3">(LOCK BY</text>
<text x="201.4" y="92.7">ACCORDINGLY</text>
<text x="203.2" y="90.3">AND SPACED</text>
<text x="252.5" y="90.6">OPENING</text>
<text x="253.3" y="93">HEIGHT</text>
<text x="80.6" y="96.7">OTHERS)</text>
<text x="93.6" y="115.3">A</text>
<text x="191.8" y="115.3">A</text>
<text x="173.6" y="126">WEATHER STRIP</text>
<text x="239.5" y="123.7">FINISHED FLOOR</text>
<text x="155.3" y="126.8">B</text>
<text x="219.6" y="131.7">SECTION B-B</text>
<text x="139.3" y="134.3">ELEVATION</text>
<text x="220.2" y="137.9">PROJECTION</text>
<text x="217.3" y="143.2">12&quot; X 14&quot;</text>
<text x="219.4" y="140.8">MIN.</text>
<text x="227.1" y="143.2">32&quot; X 34&quot;</text>
<text x="228.8" y="140.8">MAX.</text>
<text x="109.7" y="156.1">1/4&quot;</text>
<text x="135.1" y="159.3">OPENING WIDTH</text>
<text x="173" y="156.1">1/4&quot;</text>
<text x="138.5" y="171">SECTION A-A</text>
</g>
</svg>
